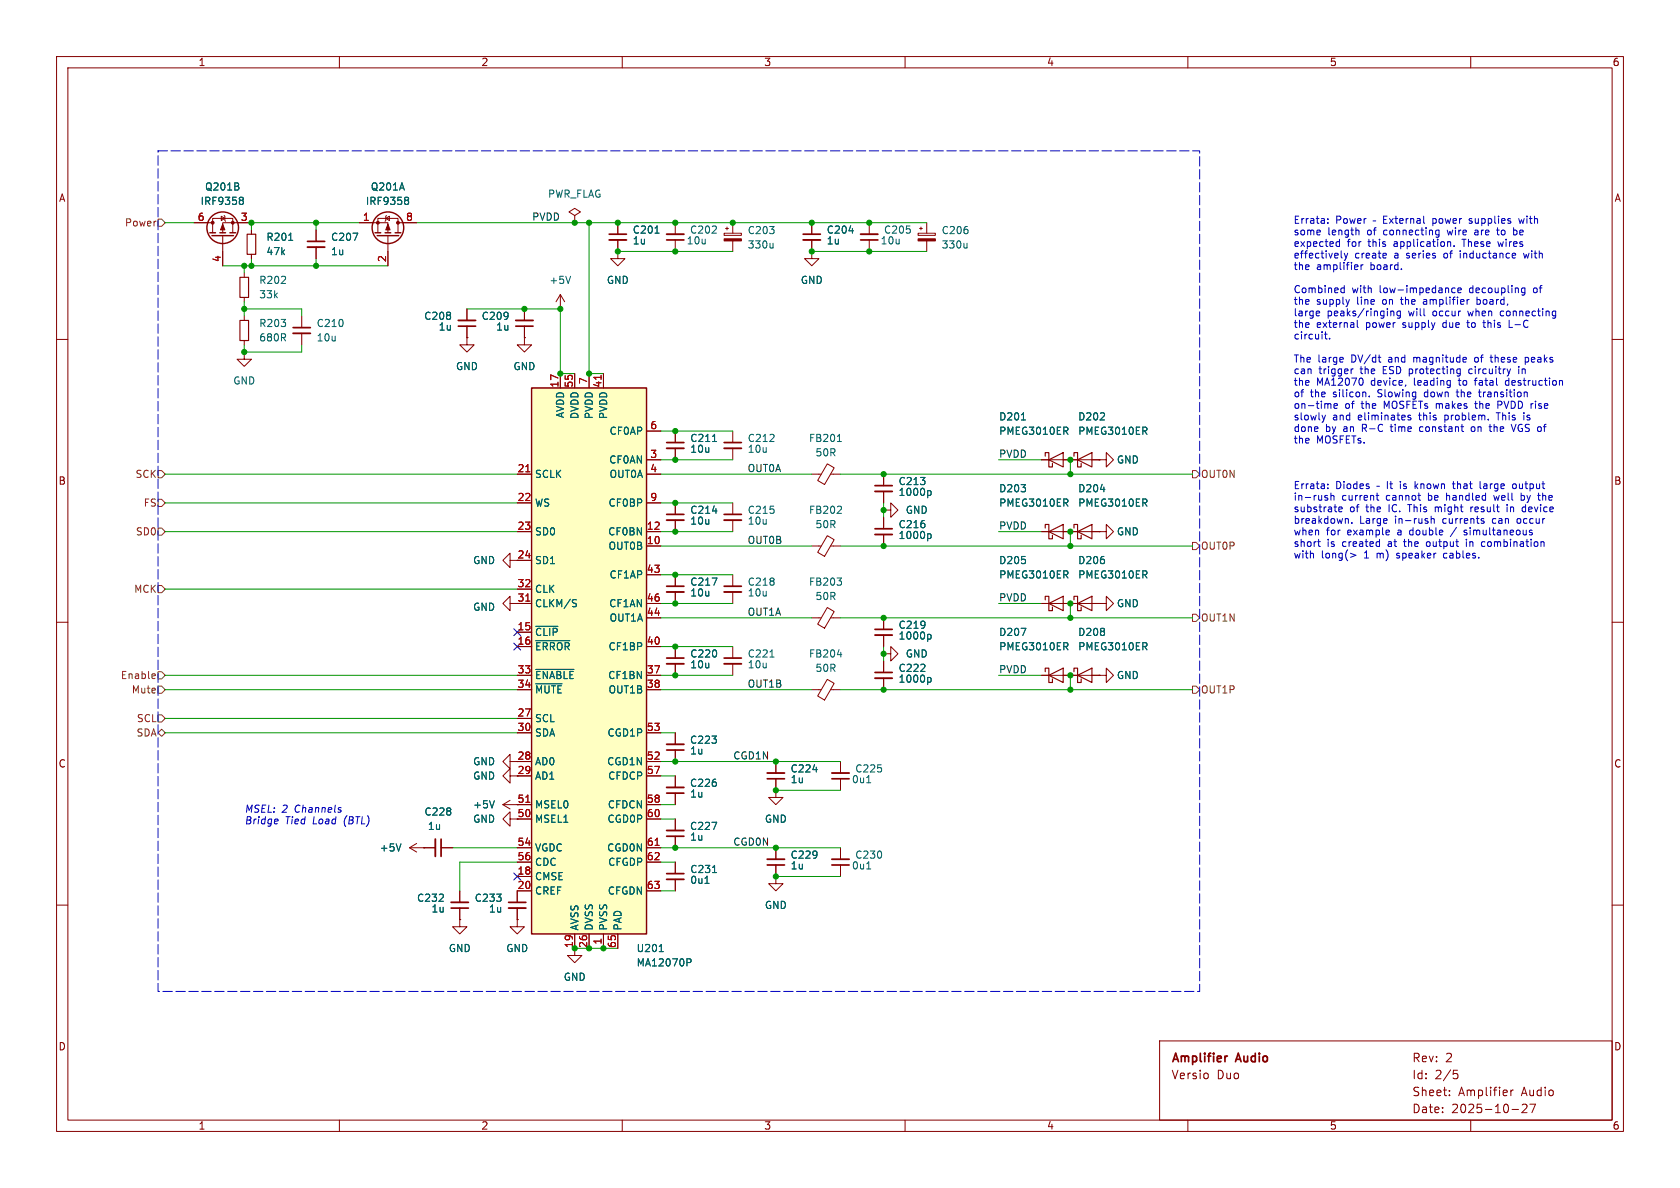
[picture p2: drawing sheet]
<svg xmlns="http://www.w3.org/2000/svg" width="297mm" height="210mm" viewBox="0 0 297 210" stroke-linecap="round" stroke-linejoin="round" font-family="sans-serif">
<g fill="none" stroke="#840000" stroke-width=".18">
<path d="M10 10h277v190h-277zM12 12h273v186h-273zM60 10v2M110 10v2M160 10v2M210 10v2M260 10v2M34.3 39.4h3.3M39.1 38.2l.7 .4-.7 .4zM39.6 38.1l.2 .1v.8l.1 .1M44.4 39.4h-5v1.7M63.5 39.4h5.1v1.7"/>
<path d="M68.2 38.6l.6-.4v.8zM68.3 38.1l-.1 .1v.8l-.1 .1M70.4 39.4h3.3M101.6 38.1l1-.6-1-.7-1 .7 1 .6v1.3M101.6 39.4h.1M109.2 39.4v2M37.6 41.1v-2.5h3.5v2.5M39.4 41.7v5.3M43.2 48.3v.7M43.2 52.6v.7M43.2 55.9v.7M44.4 40.6v.8"/>
<path d="M44.4 45v.7M53.3 55.9v2M53.3 58.9v2.1M55.9 40.6v2.1M55.9 43.7v2M66.8 41.1v-2.5h3.6v2.5M68.6 41.7v5.3M82.5 59.7v1.3h1.3l-1.3 1.2-1.2-1.2h1.2M82.5 59.7h.1M109.2 44.5v1.2h1.3l-1.3 1.3-1.3-1.3h1.3M109.2 44.5h.1M109.2 42.4v2.1"/>
<path d="M10 60h2M43.2 62.2v1.3h1.2l-1.2 1.3-1.3-1.3h1.3M43.2 62.2h.1M43.2 60.2v.8M119.4 76.2v2M119.4 79.2v2.1M129.5 76.2v2M129.5 79.2v2.1M285 60h2M90.2 99.1v-1.3l-1.3 1.3 1.3 1.2v-1.2h1.2M119.4 88.9v2M119.4 91.9v2.1"/>
<path d="M143.5 83.8h1.7M146.3 82l1.2 .7-1.7 2.9-1.2-.7zM146.8 83.8h1.8M156.2 90.2h1.3v-1.3l1.2 1.3-1.2 1.2v-1.2M156.2 90.2h.1M156.2 83.8v2.1M156.2 86.9v2M156.2 91.4v2.1M156.2 94.5v2M184.1 81.3h10.2M184.1 94h10.2M194.3 81.3h1.3v-1.3l1.2 1.3-1.2 1.3v-1.3"/>
<path d="M194.3 81.3h.1M194.3 94h1.3v-1.3l1.2 1.3-1.2 1.3v-1.3M194.3 94h.1M10 110h2M90.2 106.7v-1.3l-1.3 1.3 1.3 1.3v-1.3h1.2M119.4 101.6v2M119.4 104.6v2.1M119.4 114.3v2M119.4 117.3v2.1M184.1 106.7h10.2M194.3 106.7h1.3v-1.3l1.2 1.3-1.2 1.3v-1.3M194.3 106.7h.1"/>
<path d="M285 110h2M90.2 137.2v-1.3l-1.3 1.3 1.3 1.2v-1.2h1.2M90.2 134.6v-1.2l-1.3 1.2 1.3 1.3v-1.3h1.2M119.4 129.5v2.1M119.4 132.6v2M119.4 137.2v2M137.2 139.7v1.3h1.2l-1.2 1.2-1.3-1.2h1.3M137.2 139.7h.1M137.2 134.6v2.1M137.2 137.7v2M143.5 121.9h1.7M146.3 120.1l1.2 .7-1.7 2.9-1.2-.7z"/>
<path d="M146.8 121.9h1.8M148.6 134.6v2.1M148.6 137.7v2M72.4 149.9l1.3 .7M72.4 149.9h4.6M73.7 149.1l-1.3 .8M74.9 149.9h.1M78 149.9h2M81.3 157.5v2M88.9 142.2l1.3 .8M88.9 142.2h2.5M90.2 144.8v-1.3l-1.3 1.3 1.3 1.3v-1.3h1.2"/>
<path d="M90.2 141.5l-1.3 .7M119.4 140.2v2M119.4 144.8v2M119.4 147.8v2.1M119.4 152.4v2M119.4 155.4v2.1M137.2 154.9v1.3h1.2l-1.2 1.3-1.3-1.3h1.3M137.2 154.9h.1M137.2 149.9v2M137.2 152.9v2M148.6 149.9v2M148.6 152.9v2"/>
<path d="M10 160h2M81.3 160.5v2.1M101.6 167.6v1.3h1.3l-1.3 1.3-1.3-1.3h1.3M285 160h2M60 198v2M110 198v2M160 198v2M205 184h80v14h-80zM210 198v2M213.5 189.8v.8M256.2 193.6v.1M256.2 192.8v.1"/>
<path d="M257 189.2h.7M257.1 189.8h.4l.2 .3-.1 .5-.5 .1M260 198v2M267.1 192.7v1M267.3 196.1h1.2M267.5 192.7l-.3 .1-.1 .2M269.1 195.3l.6-.1 .2 .1 .1 .3-1 1.1h1M270.5 195.2h1l-.7 1.5"/>
</g>
<g fill="none" stroke="#840000" stroke-width=".3">
<path d="M51.8 57.9h3.1M54.4 42.7h3M107.7 41.4h3M117.9 78.2h3M128 78.2h3.1M117.9 90.9h3M154.7 93.5h3M154.7 85.9h3M117.9 116.3h3M117.9 103.6h3M117.9 132.6h3M135.6 137.7h3.1"/>
<path d="M147.1 137.7h3M78 148.3v3.1M117.9 154.4h3M117.9 147.8h3M117.9 140.2h3M135.6 152.9h3.1M147.1 152.9h3M79.8 160.5h3M217 186.7l-.3 .1"/>
</g>
<g fill="none" stroke="#840000" stroke-width=".33">
<path d="M51.8 58.9h3.1M54.4 43.7h3M107.7 42.4h3M117.9 79.2h3M128 79.2h3.1M117.9 91.9h3M154.7 94.5h3M154.7 86.9h3M117.9 117.3h3M117.9 104.6h3M117.9 131.6h3M117.9 139.2h3"/>
<path d="M135.6 136.7h3.1M147.1 136.7h3M77 148.3v3.1M79.8 159.5h3M117.9 155.4h3M117.9 146.8h3M135.6 151.9h3.1M147.1 151.9h3"/>
</g>
<g fill="none" stroke="#840000" stroke-width=".2">
<path d="M42.4 49h1.5v3.6h-1.5zM42.4 56.6h1.5v3.6h-1.5zM43.7 41.4h1.5v3.6h-1.5zM184.8 80.6v-.6h.6v2.6h.7v-.7M184.8 93.3v-.6h.6v2.6h.7v-.7M185.4 81.3l2.6-1.3v2.6zM185.4 94l2.6-1.3v2.6zM189.9 80.6v-.6h.6v2.6h.6v-.7M189.9 93.3v-.6h.6v2.6h.6v-.7M190.5 81.3l2.5-1.3v2.6zM190.5 94l2.5-1.3v2.6zM184.8 106v-.6h.6v2.6h.7v-.7"/>
<path d="M185.4 106.7l2.6-1.3v2.6zM189.9 106v-.6h.6v2.6h.6v-.7M190.5 106.7l2.5-1.3v2.6z"/>
</g>
<g fill="none" stroke="#006464" stroke-width=".18">
<path d="M42.2 33.1v.4M42.5 34.9h.3l.2 .2-.2 .3M42.5 35.4h.3M42.8 35.4l.2 .3v.2l-.1 .2h-.4M71.8 34.9h.2l.2 .2-.2 .3M71.8 35.4h.2M72 35.4l.2 .3v.2l-.1 .2h-.3M51 42.5h.8M62.4 41.2h.8l-.5 1.3M115.8 41.2h.7M126 78h.7M148 78h.8"/>
<path d="M148.3 77l.1-.2v1.2M180.6 74.2h.7M188.4 76.2l.4 .6M188.7 75.6l.1 .2-.1 .3M202.3 76.2l.5 .6M202.6 75.6l.2 .2-.2 .3M126 90.3h.7M164.1 94.4h.4l.1 .2-.1 .5-.4 .1M164.1 86.7l.4 .1 .1 .2-.1 .5-.4 .1M188.4 88.9l.4 .6M188.7 88.3l.1 .2-.1 .3M194.5 86.5h.8"/>
<path d="M202.3 88.9l.5 .6M202.6 88.3l.2 .2-.2 .3M125.9 102.2h.8l-.5 1.2M148 115.7h.8M188.4 101.6l.4 .6M188.7 101l.1 .2-.1 .3M202.3 101.6l.5 .6M202.6 101l.2 .2-.2 .3M143.7 136h.8M153.2 138.4h.7M70.9 149.2l-.4 1.2M87.4 141.5l-.4 1.3"/>
<path d="M124.6 156.2h.8M125.9 145.4h.8l-.5 1.2M126 154.2h.7M153.2 153.6h.7"/>
</g>
<g fill="none" stroke="#840000" stroke-width=".25">
<path d="M37.1 41.1h1M37.5 41.7h3.8M38.9 41.1h1M40.6 41.1h1.1M66.3 41.1h1M66.7 41.7h3.8M68.1 41.1h1M69.8 41.1h1.1"/>
<circle cx="39.4" cy="40.3" r="2.79"/>
<circle cx="68.6" cy="40.3" r="2.79"/>
</g>
<g fill="#840000" stroke="#840000" stroke-width=".18">
<path d="M68.6 39.6l.4 1h-.8z"/>
<path d="M39.4 39.6l.4 1h-.8z"/>
<circle cx="70.4" cy="39.4" r=".25"/>
<circle cx="66.8" cy="39.4" r=".25"/>
<circle cx="37.6" cy="39.4" r=".25"/>
<circle cx="41.1" cy="39.4" r=".25"/>
</g>
<path d="M94 68.6h20.3v96.5h-20.3z" fill="#ffffc2"/>
<path d="M94 68.6h20.3v96.5h-20.3z" fill="none" stroke="#840000" stroke-width=".25"/>
<g fill="none" stroke="#840000" stroke-width=".18">
<path d="M34.3 39.4h2.5M41.9 39.4h2.5M63.5 39.4h2.5M71.1 39.4h2.6M109.2 39.4v2M119.4 39.4v2M129.5 39.4v1.8M143.5 39.4v2M153.7 39.4v2M163.8 39.4v1.8M39.4 44.5v2.5M44.4 40.6v.8"/>
<path d="M44.4 45v.7M55.9 40.6v2.1M55.9 43.7v2M68.6 44.5v2.5M82.5 59.7h.1M82.5 54.6v2M82.5 57.7v2M92.7 59.7v1.3h1.3l-1.3 1.2-1.3-1.2h1.3M92.7 59.7h.1M92.7 54.6v2M92.7 57.7v2M99.1 54.6h.1"/>
<path d="M99.1 52.1v2.5M99.1 52.1l-.8 1.2M99.1 52.1l.7 1.2M109.2 44.5h.1M109.2 42.4v2.1M119.4 42.4v2.1M128 41.2h3.1v.4h-3.1zM128.3 40.4h.5M128.5 40.1v.5M129.5 42.6v1.9M143.5 44.5v1.2h1.3l-1.3 1.3-1.3-1.3h1.3M143.5 44.5h.1"/>
<path d="M143.5 42.4v2.1M153.7 42.4v2.1M162.3 41.2h3.1v.4h-3.1zM162.6 40.4h.5M162.8 40.1v.5M163.8 42.6v1.9M99.1 66v2.6M101.6 66v2.6M104.1 66v2.6M106.7 66v2.6M114.3 76.2h2.5M119.4 76.2v2"/>
<path d="M119.4 79.2v2.1M91.4 83.8h2.6M91.4 88.9h2.6M91.4 94h2.6M91.4 99.1h2.6M114.3 83.8h2.5M114.3 88.9h2.5M114.3 94h2.5M114.3 81.3h2.5M114.3 96.5h2.5M119.4 88.9v2M119.4 91.9v2.1"/>
<path d="M129.5 88.9v2M129.5 91.9v2.1M143.5 96.5h1.7M146.3 94.7l1.2 .7-1.7 2.9-1.2-.7zM146.8 96.5h1.8M156.2 90.2h.1M156.2 83.8v2.1M156.2 86.9v2M156.2 91.4v2.1M156.2 94.5v2M184.1 94h1.3M184.1 81.3h1.3"/>
<path d="M188 94h2.5M188 81.3h2.5M193 94h1.3M193 81.3h1.3M194.3 81.3h.1M194.3 94h.1M91.4 104.1h2.6M91.4 106.7h2.6M91.4 111.8h2.6M91.4 114.3h2.6M91.4 119.4h2.6M114.3 106.7h2.5"/>
<path d="M114.3 114.3h2.5M114.3 119.4h2.5M114.3 101.6h2.5M114.3 109.2h2.5M119.4 101.6v2M119.4 104.6v2.1M119.4 114.3v2M119.4 117.3v2.1M129.5 101.6v2M129.5 104.6v2.1M129.5 114.3v2M129.5 117.3v2.1"/>
<path d="M143.5 109.2h1.7M146.3 107.4l1.2 .7-1.7 2.9-1.2-.7zM146.8 109.2h1.8M156.2 115.6h1.3v-1.3l1.2 1.3-1.2 1.2v-1.2M156.2 115.6h.1M156.2 109.2v2.1M156.2 112.3v2M156.2 116.8v2.1M156.2 119.9v2M184.1 106.7h1.3M184.1 119.4h10.2M188 106.7h2.5"/>
<path d="M193 106.7h1.3M194.3 119.4h1.3v-1.3l1.2 1.3-1.2 1.3v-1.3M194.3 119.4h.1M194.3 106.7h.1M91.4 121.9h2.6M91.4 127h2.6M91.4 129.5h2.6M91.4 134.6h2.6M91.4 137.2h2.6M114.3 121.9h2.5M114.3 129.5h2.5M114.3 134.6h2.5"/>
<path d="M114.3 137.2h2.5M119.4 129.5v2.1M119.4 132.6v2M119.4 137.2v2M137.2 139.7h.1M137.2 134.6v2.1M137.2 137.7v2M74.9 149.9h.1M74.9 149.9h2.1M78 149.9h2M81.3 157.5v2M91.4 142.2h2.6"/>
<path d="M91.4 144.8h2.6M91.4 149.9h2.6M91.4 152.4h2.6M91.4 154.9h2.6M94 157.5h-2.6v2M114.3 142.2h2.5M114.3 144.8h2.5M114.3 149.9h2.5M114.3 152.4h2.5M114.3 157.5h2.5M119.4 140.2v2M119.4 144.8v2"/>
<path d="M119.4 147.8v2.1M119.4 152.4v2M119.4 155.4v2.1M137.2 154.9h.1M137.2 149.9v2M137.2 152.9v2M81.3 162.6v1.2h1.2l-1.2 1.3-1.3-1.3h1.3M81.3 162.6h.1M81.3 160.5v2.1M91.4 162.6v1.2h1.3l-1.3 1.3-1.2-1.3h1.2M91.4 162.6h.1M91.4 160.5v2.1"/>
<path d="M101.6 165.1v2.5M104.1 165.1v2.5M106.7 165.1v2.5M109.2 165.1v2.5"/>
</g>
<path d="M106.3 66.3v.8M93 83.4h.7M93 106.3h.7M93 141.8h.7M115.8 149.4h.7" fill="none" stroke="#a90000" stroke-width=".18"/>
<g fill="none" stroke="#006464" stroke-width=".18">
<path d="M42.2 33.1v.4M42.5 34.9h.3l.2 .2-.2 .3M42.5 35.4h.3M42.8 35.4l.2 .3v.2l-.1 .2h-.4M71.8 34.9h.2l.2 .2-.2 .3M71.8 35.4h.2M72 35.4l.2 .3v.2l-.1 .2h-.3M51 42.5h.8M62.4 41.2h.8l-.5 1.3M100.9 48.8l-.4 1.3M115.8 41.2h.7M136.7 43v.8"/>
<path d="M136.7 43.7l-.2 .1M150.1 40.8h.8M171 43v.8M171 43.7l-.2 .1M126 78h.7M180.6 74.2h.7M188.4 76.2l.4 .6M188.7 75.6l.1 .2-.1 .3M202.3 76.2l.5 .6M202.6 75.6l.2 .2-.2 .3M126 90.3h.7M148.6 89.5l.2 .2-.1 .3-.7 .7h.8"/>
<path d="M164.1 86.7l.4 .1 .1 .2-.1 .5-.4 .1M164.1 94.4h.4l.1 .2-.1 .5-.4 .1M188.4 88.9l.4 .6M188.7 88.3l.1 .2-.1 .3M194.5 86.5h.8M202.3 88.9l.5 .6M202.6 88.3l.2 .2-.2 .3M94.7 110.7h3.9M94.7 113.3h6.1M94.7 118.3h6.8M101.4 106.6l.4 .1 .1 .3-.2 .3h-.3M101.4 106l.5 .1"/>
<path d="M125.9 102.2h.8l-.5 1.2M136.1 116.1h.7M148 102.2h.8l-.5 .5M148.6 102.7l.2 .2-.2 .5M164.1 119.8h.4l.1 .2-.1 .5-.4 .1M164.1 112.1l.4 .1 .1 .2-.1 .5-.4 .1M180.5 111.1h.9l-.6 1.2M188.4 114.3l.4 .6M188.4 101.6l.4 .6M188.7 113.7l.1 .2-.1 .3M188.7 101l.1 .2-.1 .3M202.3 114.3l.5 .6"/>
<path d="M202.3 101.6l.5 .6M202.6 113.7l.2 .2-.2 .3M202.6 101l.2 .2-.2 .3M94.7 120.9h4.7M143.7 136h.8M70.9 149.2l-.4 1.2M87.4 141.5l-.4 1.3M124.6 156.2h.8M125.9 145.4h.8l-.5 1.2M126 154.2h.7M116.5 168.2h.8M121.4 169.5h.5l.3 .2-.1 .4-.7 .1"/>
</g>
<path d="M81 57.7h3.1M91.2 57.7h3M117.9 42.4h3M142 41.4h3M152.1 42.4h3.1M128 90.9h3.1M128 103.6h3.1M128 116.3h3.1M154.7 118.9h3M154.7 111.3h3M89.9 159.5h3.1" fill="none" stroke="#840000" stroke-width=".3"/>
<path d="M81 56.6h3.1M91.2 56.6h3M117.9 41.4h3M142 42.4h3M152.1 41.4h3.1M128 91.9h3.1M128 104.6h3.1M128 117.3h3.1M154.7 119.9h3M154.7 112.3h3M89.9 160.5h3.1" fill="none" stroke="#840000" stroke-width=".33"/>
<g fill="#840000" stroke="#840000" stroke-width=".18">
<path d="M162.3 42.2h3.1v.4h-3.1z"/>
<path d="M128 42.2h3.1v.4h-3.1z"/>
</g>
<path d="M184.8 118.7v-.6h.6v2.6h.7v-.7M185.4 119.4l2.6-1.3v2.6zM189.9 118.7v-.6h.6v2.6h.6v-.7M190.5 119.4l2.5-1.3v2.6z" fill="none" stroke="#840000" stroke-width=".2"/>
<g fill="none" stroke="#725600" stroke-width=".18">
<path d="M27.9 38.7h.7l.6 .7-.6 .6h-.7zM27.9 83.2h.7l.6 .6-.6 .7h-.7zM27.9 88.3h.7l.6 .6-.6 .6h-.7zM27.9 93.3h.7l.6 .7-.6 .6h-.7zM210.8 83.2h.7l.6 .6-.6 .7h-.7zM210.8 95.9h.7l.6 .6-.6 .7h-.7zM27.3 119.1l.2 .3-.6 .1M27.4 119.9l-.1 .1M27.9 103.5h.7l.6 .6-.6 .7h-.7zM27.9 118.7h.7l.6 .7-.6 .6h-.7zM210.8 108.6h.7l.6 .6-.6 .7h-.7zM27.9 129.5l.7-.6 .6 .6-.6 .7z"/>
<path d="M27.9 126.4h.7l.6 .6-.6 .6h-.7zM27.9 121.3h.7l.6 .6-.6 .7h-.7zM210.8 121.3h.7l.6 .6-.6 .7h-.7z"/>
</g>
<g fill="none" stroke="#009600" stroke-width=".18">
<path d="M29.2 39.4h5.1M55.9 39.4v1.2M63.5 39.4h-19.1v1.2M73.7 39.4h90.1M104.1 39.4v26.6h2.6M39.4 47h29.2M43.2 54.6h10.1v1.3M43.2 47v1.3M43.2 53.3v2.6M44.4 45.7v1.3M55.9 45.7v1.3M82.5 54.6h16.6v11.4h2.5"/>
<path d="M109.2 44.5h20.3M143.5 44.5h20.3M43.2 61v1.2h10.1v-1.2M116.8 76.2h12.7M29.2 83.8h62.2M29.2 94h62.2M29.2 88.9h62.2M116.8 96.5h26.7M116.8 81.3h12.7M116.8 83.8h26.7M116.8 94h12.7M116.8 88.9h12.7"/>
<path d="M148.6 96.5h62.2M148.6 83.8h62.2M156.2 88.9v2.5M176.5 81.3h7.6M176.5 94h7.6M189.2 81.3v2.5M189.2 94v2.5M29.2 119.4h62.2M29.2 104.1h62.2M116.8 109.2h26.7M116.8 119.4h12.7M116.8 106.7h12.7"/>
<path d="M116.8 101.6h12.7M116.8 114.3h12.7M148.6 109.2h62.2M156.2 114.3v2.5M176.5 119.4h7.6M176.5 106.7h7.6M189.2 106.7v2.5M189.2 119.4v2.5M29.2 121.9h62.2M29.2 127h62.2M29.2 129.5h62.2M116.8 134.6h31.8"/>
<path d="M116.8 121.9h26.7M116.8 137.2h2.6M116.8 129.5h2.6M137.2 139.7h11.4M148.6 121.9h62.2M80 149.9h11.4M91.4 152.4h-10.1v5.1M116.8 152.4h2.6M116.8 149.9h31.8M116.8 144.8h2.6M116.8 142.2h2.6M116.8 157.5h2.6"/>
<path d="M137.2 154.9h11.4M101.6 167.6h7.6"/>
</g>
<path d="M90.8 113.7l1.2 1.2M90.8 111.2l1.2 1.2M92 113.7l-1.2 1.2M92 111.2l-1.2 1.2M90.8 154.3l1.2 1.2M92 154.3l-1.2 1.2" fill="none" stroke="#000084" stroke-width=".18"/>
<g fill="none" stroke="#0000c2" stroke-width=".18">
<path d="M234.7 39.4v.1M234.7 38.7v.1M242.7 39.1h.5M251.7 39.4l.2 .1M259.7 39.4l.1 .1M259.9 38.6l-.2 .2 .2 .3M268.5 38.6l.2 .9 .3-.6M232.9 55h.3l.1 .3-.6 .1M233.2 55.8h-.3M234.1 59.1h.5M234.3 58.7v1l.3 .2M235.1 59.8v.1"/>
<path d="M236.3 43.4l.1 .2 .4-.1M236.8 42.3v1.3M236.8 42.8l-.4-.1-.1 .1M237.1 44.3v1.1l.2 .2M237.2 51.7h.5M237.2 51h.5M237.7 50.5v1.2M237.7 44.8l.3 .8M238 45.6l-.2 .3M238.3 44.8l-.3 .8M238.6 52.9l-.3 .9M239.9 40.7l.4 .2v.6"/>
<path d="M239.9 56.6v1.1l.2 .2M240 46.9l.1 .2-.6 .1M240.6 46.8v.9M241 46.8l-.4 .3M244.9 44.8l.2 .3-.6 .1M245 45.6h-.1M245.9 55.1l.2-.1h.3v.8M245.9 55v.8M247.6 55h-.4l-.2 .2 .1 .6h.5M247.6 55v1l-.3 .3-.3-.1M251.8 52.9l-.1 .1M251.8 53.3l-.2 .2 .2 .3"/>
<path d="M253.9 40.7h.5M253.9 41.5h.5M254.4 40.7v1l-.1 .2M256.1 42.7l.4 .2v.7M257.1 43.4v.2M257.2 51l-.3-.1-.3 .2 .2 .6h.4M257.7 51.3l.6-.1v-.2l-.4-.1-.2 .2 .1 .6h.5M258.2 44.3v.2M258.2 44.8v.8M259.3 57h.5M259.5 56.6v1.2M259.7 52.9l-.2 .1"/>
<path d="M260.9 40.7h-.1M260.9 41l-.2 .2 .2 .3M261.1 52.5v1.3M261.1 53.7l.4 .1M261.5 52.9l-.4 .1M262.1 57h.5M262.3 56.6v1.1l.3 .2M264.6 40.7h.4M264.7 40.3v1l.3 .2M264.8 42.7l.2 .9M265.5 55l-.3 .2v.4l.3 .2M266.8 56.6v1.3h.6"/>
<path d="M267.6 40.7h.3l.2 .1M267.8 44.8l.1 .3-.6 .1M267.9 45.6h-.1M268.1 41.4l-.2 .1h-.3M269.1 51.7h.5M269.1 51h.5M269.3 44.8l.3 .8 .2-.6M269.6 50.9v1l-.3 .3-.3-.1M274.9 55h.1M275 55v1.1M275 55.8h-.1M233.7 73.4l.3 .8"/>
<path d="M234 74.2l-.1 .3M234.3 73.4l-.3 .8M234.9 71.3l.4 .2v.7M235.8 71.8l.6-.2v-.2l-.4-.1-.2 .2 .1 .6h.5M237.4 63.2l.1 .3-.6 .1M238.9 65.2v.9M239.2 65.2l-.3 .3M240.9 67l.1 .3-.1 .7M242.1 70v.1M243.6 63.2h.5M243.9 64h.2M249.4 73.5l-.3-.1-.2 .2 .1 .2 .4 .1v.3h-.5"/>
<path d="M251.2 75.4l-.2 .3v.3l.2 .3M257.4 69.3h.5M257.6 68.9l.1 1.2M257.8 65.2l.4 .1M258.2 65.2v1l-.2 .2-.3 .1M258.2 66l-.4 .1M259.1 63.2l.1 .3-.6 .1M259.2 64h-.1M259.9 65.2l-.2 .3v.3l.2 .3M260.5 75.4l-.3 .1-.1 .2v.5l.4 .1M260.6 67.3h.5M260.7 71.3h.5"/>
<path d="M260.8 63.2l-.1 .2 .1 .6M260.8 67v1.1M260.9 70.9v1.2M261.4 69.3h.4M261.5 68.9v1.1l.3 .1M263.2 75.4h.5M263.4 63.2h.5M263.4 76.1l.3 .2M263.6 62.7v1.1l.3 .2M264.5 73h.7M264.8 70.9v1.3M264.8 71.6h.5"/>
<path d="M266.6 67.3h-.3l-.2 .2 .1 .5 .4 .1M267 65.2l-.3 .9M267.2 75l.4 1.3 .4-1.3M268.5 64.8v.1M268.5 65.2v.9M269.4 73v.1M269.4 73.4v.8M269.6 63.2h.4l.2 .1M269.6 63.2v1.2M270.2 63.9l-.2 .1h-.4M276.1 67.3l.1 .1v.7M232.9 95.8h.5"/>
<path d="M233.1 95.3v1.1l.3 .2M234.4 88l.3 .1v.1l-.1 .2h-.3M234.4 87.6h.3M234.7 85.6v.1M234.7 86.3v.1M235.3 87.2v1.2M235.3 87.7l.2-.1h.3v.8M236.7 90l.6-.1-.1-.2-.3-.1-.2 .2v.6h.5M238.2 91.7l.2 .1v.7M238.7 97.8l1 .4-1 .3M239 92.4v.1M243.3 87.6h.5"/>
<path d="M243.4 86h.5M243.5 87.2v1l.3 .2M243.8 95.8h.1M243.9 95.3v1.3M243.9 96.5l-.1 .1M245.5 93.7l.1 .3-.6 .1M245.6 94.5l-.1 .1M250.2 85.1v1.3M250.7 87.6h.4M250.7 85.5l-.5 .5M251 88.4h.1M252.3 95.8l-.1 .2 .1 .5"/>
<path d="M253 91.2v1.3M253 91.8l.2-.1h.3l.1 .8M253.7 89.6v.9M253.9 89.6l-.2 .1M255.4 97.8l-.2 .2v.4l.2 .2M256.8 85.5h.4M256.9 85.1v1.1l.3 .2M257.5 93.2l-1.1 1.7M258.8 94.5l.4 .1M259.2 93.7l-.4 .2 .1 .2h.3M259.2 95.3v.2M259.2 95.8v.8"/>
<path d="M260 89.6v.9M260.4 89.6l-.4 .3M261.7 85.1v1.1l.1 .2M261.9 96.4l.2 .2 .4-.1M262.2 92.1l.2 .2-.2 .2M262.2 91.7h.1M262.5 95.8h-.4l-.2 .2M264.1 87.6l.2 .8M266.4 89.2v.1M266.4 89.6v.9M267.5 85.7l.1-.2 .4 .2 .1 .4-.2 .2-.3 .1-.1-.1zM268.3 91.7l-.1 .2 .1 .6"/>
<path d="M268.9 88.4h.4M268.9 87.2v1.2M269.2 90.4h.5M269.2 89.7h.5M269.3 87.6h-.4M269.7 89.2v1.3M270.5 94.1l.4 .1v.2l-.2 .2h-.2M270.5 93.7l.4 .1M271.8 87.6h.5M272.2 88.4h.1M48.8 144.8l.3 .1v.2l-.6 .1M49 145.6h-.1"/>
</g>
<path d="M27.9 26.7h184.2v148.6h-184.2z" fill="none" stroke="#0000c2" stroke-width=".18" stroke-dasharray="1.7 .6"/>
<g fill="#009600" stroke="#009600" stroke-width=".18">
<circle cx="156.2" cy="115.6" r=".46"/>
<circle cx="156.2" cy="121.9" r=".46"/>
<circle cx="156.2" cy="96.5" r=".46"/>
<circle cx="156.2" cy="109.2" r=".46"/>
<circle cx="189.2" cy="119.4" r=".46"/>
<circle cx="143.5" cy="44.5" r=".46"/>
<circle cx="153.7" cy="39.4" r=".46"/>
<circle cx="143.5" cy="39.4" r=".46"/>
<circle cx="156.2" cy="83.8" r=".46"/>
<circle cx="153.7" cy="44.5" r=".46"/>
<circle cx="119.4" cy="39.4" r=".46"/>
<circle cx="129.5" cy="39.4" r=".46"/>
<circle cx="119.4" cy="44.5" r=".46"/>
<circle cx="119.4" cy="94" r=".46"/>
<circle cx="189.2" cy="94" r=".46"/>
<circle cx="189.2" cy="83.8" r=".46"/>
<circle cx="189.2" cy="96.5" r=".46"/>
<circle cx="156.2" cy="90.2" r=".46"/>
<circle cx="189.2" cy="106.7" r=".46"/>
<circle cx="189.2" cy="109.2" r=".46"/>
<circle cx="189.2" cy="81.3" r=".46"/>
<circle cx="119.4" cy="101.6" r=".46"/>
<circle cx="119.4" cy="76.2" r=".46"/>
<circle cx="119.4" cy="88.9" r=".46"/>
<circle cx="119.4" cy="81.3" r=".46"/>
<circle cx="119.4" cy="106.7" r=".46"/>
<circle cx="137.2" cy="139.7" r=".46"/>
<circle cx="137.2" cy="134.6" r=".46"/>
<circle cx="119.4" cy="134.6" r=".46"/>
<circle cx="119.4" cy="114.3" r=".46"/>
<circle cx="137.2" cy="154.9" r=".46"/>
<circle cx="137.2" cy="149.9" r=".46"/>
<circle cx="119.4" cy="119.4" r=".46"/>
<circle cx="189.2" cy="121.9" r=".46"/>
<circle cx="43.2" cy="54.6" r=".46"/>
<circle cx="43.2" cy="47" r=".46"/>
<circle cx="44.4" cy="39.4" r=".46"/>
<circle cx="44.4" cy="47" r=".46"/>
<circle cx="99.1" cy="66" r=".46"/>
<circle cx="104.1" cy="66" r=".46"/>
<circle cx="99.1" cy="54.6" r=".46"/>
<circle cx="43.2" cy="62.2" r=".46"/>
<circle cx="55.9" cy="47" r=".46"/>
<circle cx="92.7" cy="54.6" r=".46"/>
<circle cx="109.2" cy="39.4" r=".46"/>
<circle cx="101.6" cy="39.4" r=".46"/>
<circle cx="109.2" cy="44.5" r=".46"/>
<circle cx="104.1" cy="39.4" r=".46"/>
<circle cx="55.9" cy="39.4" r=".46"/>
<circle cx="101.6" cy="167.6" r=".46"/>
<circle cx="104.1" cy="167.6" r=".46"/>
<circle cx="106.7" cy="167.6" r=".46"/>
<circle cx="119.4" cy="149.9" r=".46"/>
</g>
<g font-size="2.1" fill="#840000">
<text x="207" y="188.2">Amplifier</text>
<text x="207" y="191">Versio</text>
<text x="215.1" y="191">Duo</text>
<text x="218.7" y="188.2">Audio</text>
<text x="249.6" y="188">Rev:</text>
<text x="249.6" y="191">Id:</text>
<text x="253.7" y="191">2/5</text>
<text x="255.5" y="188">2</text>
<text x="249.6" y="197">Date:</text>
<text x="249.6" y="194">Sheet:</text>
<text x="256.6" y="197">2025-10-27</text>
<text x="257.8" y="194">Amplifier</text>
<text x="269" y="194">Audio</text>
</g>
<g font-size="1.8" fill="#840000">
<text x="35" y="11.9">1</text>
<text x="85" y="11.9">2</text>
<text x="135" y="11.9">3</text>
<text x="185" y="11.9">4</text>
<text x="235" y="11.9">5</text>
<text x="285" y="11.9">6</text>
<text x="10.3" y="35.9">A</text>
<text x="285.3" y="35.9">A</text>
<text x="10.3" y="85.9">B</text>
<text x="285.3" y="85.9">B</text>
<text x="10.3" y="135.9">C</text>
<text x="285.3" y="135.9">C</text>
<text x="101.3" y="167.7" transform="rotate(-90 101.3 167.7)">19</text>
<text x="10.3" y="185.9">D</text>
<text x="285.3" y="185.9">D</text>
<text x="35" y="199.9">1</text>
<text x="85" y="199.9">2</text>
<text x="135" y="199.9">3</text>
<text x="185" y="199.9">4</text>
<text x="235" y="199.9">5</text>
<text x="285" y="199.9">6</text>
</g>
<g font-size="1.8" fill="#006464">
<text x="36.2" y="33.9">Q201B</text>
<text x="65.5" y="33.9">Q201A</text>
<text x="96.8" y="35.2">PWR_FLAG</text>
<text x="35.4" y="36.4">IRF9358</text>
<text x="64.6" y="36.4">IRF9358</text>
<text x="111.8" y="41.5">C201</text>
<text x="121.9" y="41.5">C202</text>
<text x="132.1" y="41.6">C203</text>
<text x="146.1" y="41.5">C204</text>
<text x="156.2" y="41.5">C205</text>
<text x="166.4" y="41.6">C206</text>
<text x="47" y="42.8">R201</text>
<text x="47" y="45.3">47k</text>
<text x="58.4" y="42.8">C207</text>
<text x="58.4" y="45.3">1u</text>
<text x="111.8" y="43.4">1u</text>
<text x="121.3" y="43.4">10u</text>
<text x="132.1" y="44.1">330u</text>
<text x="146.1" y="43.4">1u</text>
<text x="155.6" y="43.4">10u</text>
<text x="166.4" y="44.1">330u</text>
<text x="45.7" y="50.4">R202</text>
<text x="45.7" y="52.9">33k</text>
<text x="97" y="50.4">+5V</text>
<text x="107.2" y="50.4">GND</text>
<text x="141.5" y="50.4">GND</text>
<text x="45.7" y="58">R203</text>
<text x="55.9" y="58">C210</text>
<text x="74.9" y="56.7">C208</text>
<text x="77.5" y="58.6">1u</text>
<text x="85.1" y="56.7">C209</text>
<text x="87.6" y="58.6">1u</text>
<text x="45.7" y="60.6">680R</text>
<text x="55.9" y="60.6">10u</text>
<text x="80.5" y="65.6">GND</text>
<text x="90.7" y="65.6">GND</text>
<text x="41.1" y="68.2">GND</text>
<text x="99.9" y="74" transform="rotate(-90 99.9 74)">AVDD</text>
<text x="102.5" y="74.2" transform="rotate(-90 102.5 74.2)">DVDD</text>
<text x="105" y="74.2" transform="rotate(-90 105 74.2)">PVDD</text>
<text x="107.5" y="74.2" transform="rotate(-90 107.5 74.2)">PVDD</text>
<text x="107.7" y="77.1">CF0AP</text>
<text x="176.5" y="74.5">D201</text>
<text x="176.5" y="77.1">PMEG3010ER</text>
<text x="190.5" y="74.5">D202</text>
<text x="190.5" y="77.1">PMEG3010ER</text>
<text x="107.6" y="82.1">CF0AN</text>
<text x="121.9" y="78.3">C211</text>
<text x="121.9" y="80.2">10u</text>
<text x="132.1" y="78.3">C212</text>
<text x="132.1" y="80.2">10u</text>
<text x="142.9" y="78.3">FB201</text>
<text x="144.1" y="80.9">50R</text>
<text x="197.4" y="82.1">GND</text>
<text x="94.5" y="84.7">SCLK</text>
<text x="94.5" y="89.8">WS</text>
<text x="107.5" y="89.8">CF0BP</text>
<text x="107.7" y="84.7">OUT0A</text>
<text x="158.8" y="86">C213</text>
<text x="158.8" y="87.9">1000p</text>
<text x="176.5" y="87.2">D203</text>
<text x="176.5" y="89.8">PMEG3010ER</text>
<text x="190.5" y="87.2">D204</text>
<text x="190.5" y="89.8">PMEG3010ER</text>
<text x="94.5" y="94.8">SD0</text>
<text x="107.4" y="94.8">CF0BN</text>
<text x="121.9" y="91">C214</text>
<text x="121.9" y="92.9">10u</text>
<text x="132.1" y="91">C215</text>
<text x="132.1" y="92.9">10u</text>
<text x="142.9" y="91">FB202</text>
<text x="144.1" y="93.6">50R</text>
<text x="158.8" y="93.6">C216</text>
<text x="158.8" y="95.5">1000p</text>
<text x="160" y="91">GND</text>
<text x="197.4" y="94.8">GND</text>
<text x="83.5" y="99.9">GND</text>
<text x="94.5" y="99.9">SD1</text>
<text x="107.5" y="97.4">OUT0B</text>
<text x="176.5" y="99.9">D205</text>
<text x="190.5" y="99.9">D206</text>
<text x="94.5" y="105">CLK</text>
<text x="94.5" y="107.5">CLKM/S</text>
<text x="107.6" y="107.5">CF1AN</text>
<text x="107.7" y="102.5">CF1AP</text>
<text x="121.9" y="103.7">C217</text>
<text x="121.9" y="105.6">10u</text>
<text x="132.1" y="103.7">C218</text>
<text x="132.1" y="105.6">10u</text>
<text x="142.9" y="103.7">FB203</text>
<text x="144.1" y="106.3">50R</text>
<text x="176.5" y="102.5">PMEG3010ER</text>
<text x="190.5" y="102.5">PMEG3010ER</text>
<text x="197.4" y="107.5">GND</text>
<text x="83.5" y="108.2">GND</text>
<text x="94.5" y="112.6">~{CLIP}</text>
<text x="107.7" y="110.1">OUT1A</text>
<text x="158.8" y="111.4">C219</text>
<text x="158.8" y="113.3">1000p</text>
<text x="176.5" y="112.6">D207</text>
<text x="190.5" y="112.6">D208</text>
<text x="94.5" y="115.2">~{ERROR}</text>
<text x="107.5" y="115.2">CF1BP</text>
<text x="121.9" y="116.4">C220</text>
<text x="121.9" y="118.3">10u</text>
<text x="132.1" y="116.4">C221</text>
<text x="132.1" y="118.3">10u</text>
<text x="142.9" y="116.4">FB204</text>
<text x="144.1" y="119">50R</text>
<text x="158.8" y="119">C222</text>
<text x="160" y="116.4">GND</text>
<text x="176.5" y="115.2">PMEG3010ER</text>
<text x="190.5" y="115.2">PMEG3010ER</text>
<text x="94.5" y="120.2">~{ENABLE}</text>
<text x="94.5" y="122.8">~{MUTE}</text>
<text x="107.4" y="120.2">CF1BN</text>
<text x="107.5" y="122.8">OUT1B</text>
<text x="158.8" y="120.9">1000p</text>
<text x="197.4" y="120.2">GND</text>
<text x="94.5" y="127.9">SCL</text>
<text x="94.5" y="130.4">SDA</text>
<text x="107.3" y="130.4">CGD1P</text>
<text x="121.9" y="131.7">C223</text>
<text x="83.5" y="135.5">GND</text>
<text x="94.5" y="135.5">AD0</text>
<text x="107.2" y="135.5">CGD1N</text>
<text x="121.9" y="133.6">1u</text>
<text x="139.7" y="136.8">C224</text>
<text x="151.1" y="136.8">C225</text>
<text x="83.5" y="138">GND</text>
<text x="83.5" y="143.1">+5V</text>
<text x="94.5" y="138">AD1</text>
<text x="94.5" y="143.1">MSEL0</text>
<text x="107.4" y="143.1">CFDCN</text>
<text x="107.4" y="138">CFDCP</text>
<text x="121.9" y="139.3">C226</text>
<text x="121.9" y="141.2">1u</text>
<text x="139.7" y="138.7">1u</text>
<text x="150.5" y="138.7">0u1</text>
<text x="74.9" y="144.4">C228</text>
<text x="75.5" y="146.9">1u</text>
<text x="83.5" y="145.6">GND</text>
<text x="94.5" y="145.6">MSEL1</text>
<text x="107.3" y="145.6">CGD0P</text>
<text x="121.9" y="146.9">C227</text>
<text x="121.9" y="148.8">1u</text>
<text x="135.1" y="145.6">GND</text>
<text x="67" y="150.7">+5V</text>
<text x="94.5" y="150.7">VGDC</text>
<text x="94.5" y="153.3">CDC</text>
<text x="94.5" y="155.8">CMSE</text>
<text x="107.2" y="150.7">CGD0N</text>
<text x="107.4" y="153.3">CFGDP</text>
<text x="121.9" y="154.5">C231</text>
<text x="139.7" y="152">C229</text>
<text x="139.7" y="153.9">1u</text>
<text x="150.5" y="153.9">0u1</text>
<text x="151.1" y="152">C230</text>
<text x="73.6" y="159.6">C232</text>
<text x="76.2" y="161.5">1u</text>
<text x="83.8" y="159.6">C233</text>
<text x="86.3" y="161.5">1u</text>
<text x="94.5" y="158.3">CREF</text>
<text x="107.4" y="158.3">CFGDN</text>
<text x="121.9" y="156.4">0u1</text>
<text x="135.1" y="160.9">GND</text>
<text x="102.5" y="164.6" transform="rotate(-90 102.5 164.6)">AVSS</text>
<text x="105" y="164.6" transform="rotate(-90 105 164.6)">DVSS</text>
<text x="107.5" y="164.6" transform="rotate(-90 107.5 164.6)">PVSS</text>
<text x="110.1" y="164.6" transform="rotate(-90 110.1 164.6)">PAD</text>
<text x="79.2" y="168.5">GND</text>
<text x="89.4" y="168.5">GND</text>
<text x="99.6" y="173.6">GND</text>
<text x="112.5" y="171">MA12070P</text>
<text x="112.5" y="168.5">U201</text>
</g>
<g font-size="1.8" fill="#725600">
<text x="22" y="40.2">Power</text>
<text x="23.9" y="84.7">SCK</text>
<text x="25.3" y="89.8">FS</text>
<text x="212.2" y="84.7">OUT0N</text>
<text x="23.9" y="94.8">SD0</text>
<text x="212.2" y="97.4">OUT0P</text>
<text x="23.6" y="105">MCK</text>
<text x="212.2" y="110.1">OUT1N</text>
<text x="21.3" y="120.2">Enable</text>
<text x="23.2" y="122.8">Mute</text>
<text x="212.2" y="122.8">OUT1P</text>
<text x="24" y="130.4">SDA</text>
<text x="24.1" y="127.9">SCL</text>
</g>
<g font-size="1.8" fill="#a90000">
<text x="34.9" y="39.1">6</text>
<text x="42.5" y="39.1">3</text>
<text x="64.1" y="39.1">1</text>
<text x="71.7" y="39.1">8</text>
<text x="39.1" y="46.4" transform="rotate(-90 39.1 46.4)">4</text>
<text x="68.3" y="46.4" transform="rotate(-90 68.3 46.4)">2</text>
<text x="98.8" y="68.6" transform="rotate(-90 98.8 68.6)">17</text>
<text x="101.3" y="68.6" transform="rotate(-90 101.3 68.6)">55</text>
<text x="103.9" y="68" transform="rotate(-90 103.9 68)">7</text>
<text x="106.4" y="68.6" transform="rotate(-90 106.4 68.6)">41</text>
<text x="114.9" y="75.9">6</text>
<text x="91.4" y="83.6">21</text>
<text x="114.9" y="81">3</text>
<text x="114.9" y="83.6">4</text>
<text x="91.4" y="88.6">22</text>
<text x="114.9" y="88.6">9</text>
<text x="91.4" y="93.7">23</text>
<text x="114.3" y="93.7">12</text>
<text x="91.4" y="98.8">24</text>
<text x="114.3" y="96.3">10</text>
<text x="114.3" y="101.3">43</text>
<text x="91.4" y="103.9">32</text>
<text x="91.4" y="106.4">31</text>
<text x="114.3" y="106.4">46</text>
<text x="91.4" y="111.5">15</text>
<text x="114.3" y="109">44</text>
<text x="91.4" y="114">16</text>
<text x="91.4" y="119.1">33</text>
<text x="114.3" y="114">40</text>
<text x="114.3" y="119.1">37</text>
<text x="91.4" y="121.7">34</text>
<text x="114.3" y="121.7">38</text>
<text x="91.4" y="126.7">27</text>
<text x="91.4" y="129.3">30</text>
<text x="114.3" y="129.3">53</text>
<text x="91.4" y="134.4">28</text>
<text x="91.4" y="136.9">29</text>
<text x="114.3" y="134.4">52</text>
<text x="114.3" y="136.9">57</text>
<text x="91.4" y="142">51</text>
<text x="114.3" y="142">58</text>
<text x="91.4" y="144.5">50</text>
<text x="91.4" y="149.6">54</text>
<text x="114.3" y="144.5">60</text>
<text x="114.3" y="149.6">61</text>
<text x="91.4" y="152.1">56</text>
<text x="91.4" y="154.7">18</text>
<text x="114.3" y="152.1">62</text>
<text x="91.4" y="157.2">20</text>
<text x="114.3" y="157.2">63</text>
<text x="103.9" y="167.7" transform="rotate(-90 103.9 167.7)">26</text>
<text x="106.4" y="167.1" transform="rotate(-90 106.4 167.1)">1</text>
<text x="109" y="167.7" transform="rotate(-90 109 167.7)">65</text>
</g>
<g font-size="1.8" fill="#0f0f0f">
<text x="94" y="39.1">PVDD</text>
<text x="132.1" y="83.5">OUT0A</text>
<text x="176.5" y="81">PVDD</text>
<text x="176.5" y="93.7">PVDD</text>
<text x="132.1" y="96.2">OUT0B</text>
<text x="176.5" y="106.4">PVDD</text>
<text x="132.1" y="108.9">OUT1A</text>
<text x="176.5" y="119.1">PVDD</text>
<text x="132.1" y="121.6">OUT1B</text>
<text x="129.5" y="134.3">CGD1N</text>
<text x="129.5" y="149.6">CGD0N</text>
</g>
<g font-size="1.8" fill="#0000c2">
<text x="228.6" y="39.6">Errata:</text>
<text x="228.6" y="41.7">some</text>
<text x="234.7" y="41.7">length</text>
<text x="236.1" y="39.6">Power</text>
<text x="241.8" y="41.7">of</text>
<text x="244.8" y="39.6">External</text>
<text x="244.9" y="41.7">connecting</text>
<text x="253.7" y="39.6">power</text>
<text x="256.4" y="41.7">wire</text>
<text x="260.4" y="39.6">supplies</text>
<text x="261.4" y="41.7">are</text>
<text x="265.6" y="41.7">to</text>
<text x="268.6" y="41.7">be</text>
<text x="269.4" y="39.6">with</text>
<text x="228.6" y="43.7">expected</text>
<text x="228.6" y="45.8">effectively</text>
<text x="228.6" y="47.8">the</text>
<text x="232.7" y="47.8">amplifier</text>
<text x="238.2" y="43.7">for</text>
<text x="239.5" y="45.8">create</text>
<text x="242" y="43.7">this</text>
<text x="242.4" y="47.8">board.</text>
<text x="246.6" y="45.8">a</text>
<text x="246.7" y="43.7">application.</text>
<text x="248.9" y="45.8">series</text>
<text x="255.7" y="45.8">of</text>
<text x="258.8" y="45.8">inductance</text>
<text x="259" y="43.7">These</text>
<text x="265.5" y="43.7">wires</text>
<text x="270.3" y="45.8">with</text>
<text x="228.6" y="51.9">Combined</text>
<text x="228.6" y="54">the</text>
<text x="232.7" y="54">supply</text>
<text x="239" y="51.9">with</text>
<text x="240" y="54">line</text>
<text x="244" y="51.9">low-impedance</text>
<text x="244.7" y="54">on</text>
<text x="248.2" y="54">the</text>
<text x="252.3" y="54">amplifier</text>
<text x="260.1" y="51.9">decoupling</text>
<text x="261.9" y="54">board,</text>
<text x="271.6" y="51.9">of</text>
<text x="228.6" y="56">large</text>
<text x="228.6" y="58">the</text>
<text x="232.7" y="58">external</text>
<text x="234.6" y="56">peaks/ringing</text>
<text x="241.6" y="58">power</text>
<text x="248.3" y="58">supply</text>
<text x="249.1" y="56">will</text>
<text x="253.6" y="56">occur</text>
<text x="255.5" y="58">due</text>
<text x="260" y="56">when</text>
<text x="260.1" y="58">to</text>
<text x="263.1" y="58">this</text>
<text x="265.9" y="56">connecting</text>
<text x="267.8" y="58">L-C</text>
<text x="228.6" y="60.1">circuit.</text>
<text x="228.6" y="64.2">The</text>
<text x="233" y="64.2">large</text>
<text x="239" y="64.2">DV/dt</text>
<text x="245.7" y="64.2">and</text>
<text x="250.3" y="64.2">magnitude</text>
<text x="261.4" y="64.2">of</text>
<text x="264.4" y="64.2">these</text>
<text x="270.7" y="64.2">peaks</text>
<text x="228.6" y="66.2">can</text>
<text x="228.6" y="68.3">the</text>
<text x="228.6" y="70.3">of</text>
<text x="231.6" y="70.3">the</text>
<text x="232.7" y="68.3">MA12070</text>
<text x="233.2" y="66.2">trigger</text>
<text x="235.8" y="70.3">silicon.</text>
<text x="240.6" y="66.2">the</text>
<text x="242.5" y="68.3">device,</text>
<text x="243.8" y="70.3">Slowing</text>
<text x="244.8" y="66.2">ESD protecting</text>
<text x="250.3" y="68.3">leading</text>
<text x="252.3" y="70.3">down</text>
<text x="258.2" y="70.3">the</text>
<text x="258.4" y="68.3">to</text>
<text x="260.3" y="66.2">circuitry</text>
<text x="261.4" y="68.3">fatal</text>
<text x="262.4" y="70.3">transition</text>
<text x="267" y="68.3">destruction</text>
<text x="269.3" y="66.2">in</text>
<text x="228.6" y="72.4">on-time</text>
<text x="228.6" y="74.4">slowly</text>
<text x="228.6" y="76.4">done</text>
<text x="234.3" y="76.4">by</text>
<text x="235.6" y="74.4">and</text>
<text x="237.6" y="76.4">an</text>
<text x="237.8" y="72.4">of</text>
<text x="240.2" y="74.4">eliminates</text>
<text x="240.8" y="72.4">the</text>
<text x="241.1" y="76.4">R-C</text>
<text x="244.9" y="72.4">MOSFETs makes</text>
<text x="246.3" y="76.4">time</text>
<text x="251.2" y="74.4">this</text>
<text x="251.6" y="76.4">constant</text>
<text x="255.8" y="74.4">problem.</text>
<text x="261" y="76.4">on</text>
<text x="261.5" y="72.4">the</text>
<text x="264.4" y="76.4">the</text>
<text x="265.3" y="74.4">This</text>
<text x="265.6" y="72.4">PVDD rise</text>
<text x="268.6" y="76.4">VGS of</text>
<text x="270.2" y="74.4">is</text>
<text x="228.6" y="78.5">the</text>
<text x="232.7" y="78.5">MOSFETs.</text>
<text x="228.6" y="86.5">Errata:</text>
<text x="228.6" y="88.6">in-rush</text>
<text x="236.1" y="86.5">Diodes</text>
<text x="237.2" y="88.6">current</text>
<text x="245.2" y="88.6">cannot</text>
<text x="245.5" y="86.5">It</text>
<text x="248" y="86.5">is</text>
<text x="250.8" y="86.5">known</text>
<text x="252.7" y="88.6">be</text>
<text x="256.1" y="88.6">handled</text>
<text x="257.8" y="86.5">that</text>
<text x="262.7" y="86.5">large</text>
<text x="264.8" y="88.6">well</text>
<text x="268.7" y="86.5">output</text>
<text x="269.7" y="88.6">by</text>
<text x="273" y="88.6">the</text>
<text x="228.6" y="90.6">substrate</text>
<text x="228.6" y="92.7">breakdown.</text>
<text x="228.6" y="94.7">when</text>
<text x="234.5" y="94.7">for</text>
<text x="238.3" y="94.7">example</text>
<text x="238.6" y="90.6">of</text>
<text x="240.4" y="92.7">Large</text>
<text x="241.6" y="90.6">the</text>
<text x="245.8" y="90.6">IC.</text>
<text x="246.7" y="92.7">in-rush</text>
<text x="247.4" y="94.7">a</text>
<text x="249.4" y="90.6">This</text>
<text x="249.7" y="94.7">double</text>
<text x="254.4" y="90.6">might</text>
<text x="255.3" y="92.7">currents</text>
<text x="259.7" y="94.7">simultaneous</text>
<text x="260.8" y="90.6">result</text>
<text x="264.3" y="92.7">can</text>
<text x="267.5" y="90.6">in</text>
<text x="268.9" y="92.7">occur</text>
<text x="270.4" y="90.6">device</text>
<text x="228.6" y="96.8">short</text>
<text x="228.6" y="98.8">with</text>
<text x="233.6" y="98.8">long(&gt;</text>
<text x="234.6" y="96.8">is</text>
<text x="237.4" y="96.8">created</text>
<text x="241.3" y="98.8">1</text>
<text x="243.7" y="98.8">m)</text>
<text x="245.7" y="96.8">at</text>
<text x="247.4" y="98.8">speaker</text>
<text x="248.7" y="96.8">the</text>
<text x="252.8" y="96.8">output</text>
<text x="255.9" y="98.8">cables.</text>
<text x="260.1" y="96.8">in</text>
<text x="263" y="96.8">combination</text>
<text x="43.2" y="143.8">MSEL:</text>
<text x="49.8" y="143.8">2</text>
<text x="52.2" y="143.8">Channels</text>
<text x="43.2" y="145.8">Bridge</text>
<text x="50.4" y="145.8">Tied</text>
<text x="55.4" y="145.8">Load</text>
<text x="61" y="145.8">(BTL)</text>
</g>
</svg>
